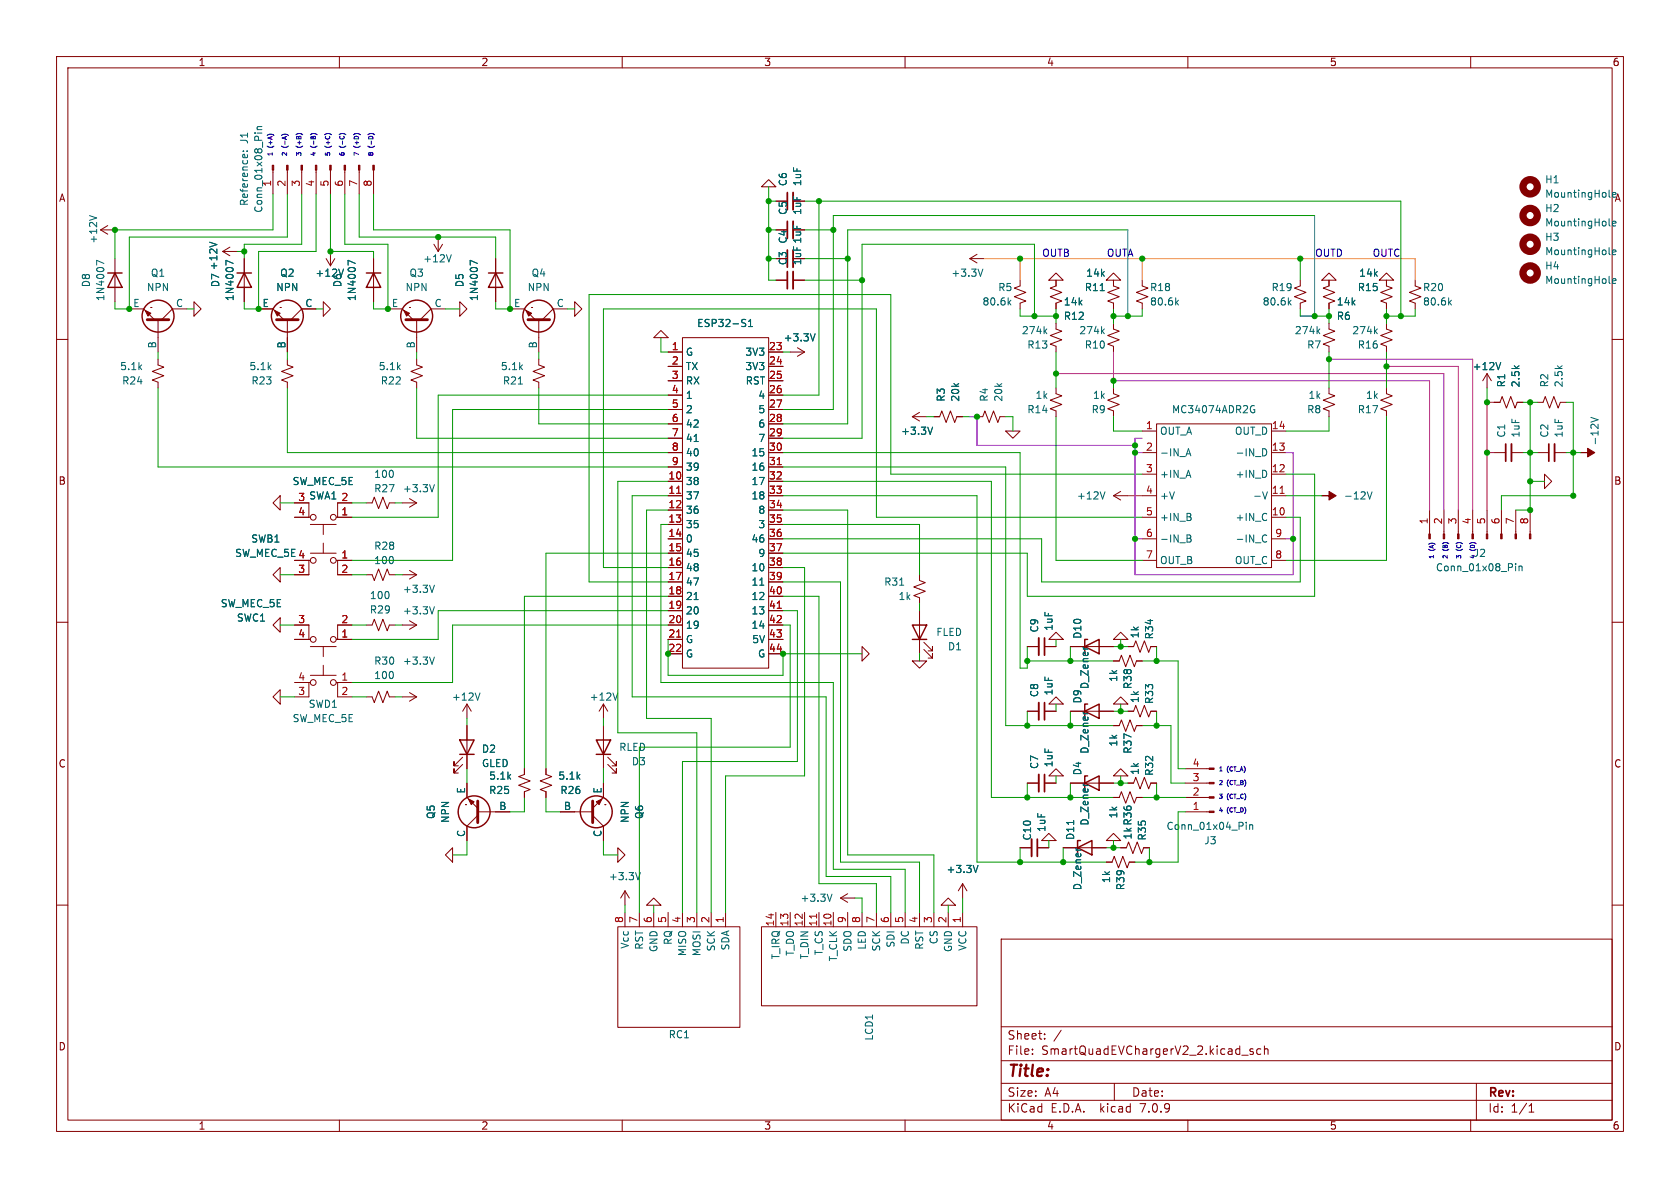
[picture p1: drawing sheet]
<svg xmlns="http://www.w3.org/2000/svg" width="297mm" height="210mm" viewBox="0 0 297 210" stroke-linecap="round" stroke-linejoin="round" font-family="sans-serif">
<g fill="none" stroke="#840000" stroke-width=".18">
<path d="M10 10h277v190h-277zM12 12h273v186h-273zM60 10v2M110 10v2M160 10v2M210 10v2M260 10v2M19 39.9l-1.2 .7M48.3 30.1v4.2M50.8 30.1v4.2M53.3 30.1v4.2M55.9 30.1v4.2"/>
<path d="M58.4 30.1v4.2M61 30.1v4.2M63.5 30.1v4.2M66 30.1v4.2M134.6 33l1.3-1.2 1.3 1.2zM137.2 35.6h2M10 60h2M17.8 40.6h2.5M17.8 40.6l1.2 .8M20.3 45.7v7.6M22.9 54.6h2.5l1.9 1.9M26.7 54.4h.1"/>
<path d="M27.9 56.5v5.7M33 54.6h-2.5l-1.9 1.9M34.3 53.3l1.3 1.3-1.3 1.3zM39.4 44.5l1.2 .7M39.4 44.5h2.5M40.6 43.7l-1.2 .8M43.2 45.7v7.6M45.7 54.6h2.6l1.9 1.9M49.5 54.4h.1M50.8 56.5v5.7M55.9 54.6h-2.6l-1.9 1.9M57.1 53.3l1.3 1.3-1.3 1.3z"/>
<path d="M57.7 45.7l.7 1.3M58.4 44.5v2.5M59.2 45.7l-.8 1.3M66 45.7v7.6M68.6 54.6h2.5l1.9 1.9M72.4 54.4h.1M73.7 56.5v5.7M76.7 43.2l.8 1.3M77.5 41.9v2.6M78.2 43.2l-.7 1.3M78.7 54.6h-2.5l-1.9 1.9M81.3 53.3l1.2 1.3-1.2 1.3z"/>
<path d="M87.6 45.7v7.6M90.2 54.6h2.5l1.9 1.9M94 54.4h.1M95.2 56.5v5.7M100.3 54.6h-2.5l-1.9 1.9M101.6 53.3l1.3 1.3-1.3 1.3zM115.6 59.7l1.2-1.3 1.3 1.3zM120.6 59.7h15.3v58.4h-15.3zM137.2 49.5h2M137.2 45.7h2M137.2 40.6h2M140.2 49.5h2"/>
<path d="M171.4 45.7h2.6M171.4 45.7l1.3 .8M172.7 45l-1.3 .7M180.3 49.5v1l-1 .4 2.1 .8-2.1 .8 2.1 .7-1.1 .4v1M186.7 57.2v1l1 .3-2 .8 2 .8-2 .7 1 .4v1M186.7 49.5v1l-1 .4 2 .8-2 .8 2 .7-1 .4v1M186.7 48.3l1.3 1.2h-2.6zM195.6 49.5l1.2-1.2 1.3 1.2zM196.8 57.2v1l1.1 .3-2.1 .8 2.1 .8-2.1 .7 1 .4v1M196.8 49.5v1l1.1 .4-2.1 .8 2.1 .8-2.1 .7 1 .4v1M201.9 49.5v1l1 .4-2 .8 2 .8-2 .7 1 .4v1M229.9 49.5v1l-1 .4 2 .8-2 .8 2 .7-1 .4v1"/>
<path d="M233.7 49.5l1.2-1.2 1.3 1.2zM234.9 49.5v1l-1 .4 2.1 .8-2.1 .8 2.1 .7-1.1 .4v1M234.9 57.2v1l1.1 .3-2.1 .8 2.1 .8-2.1 .7 1 .4v1M243.8 49.5l1.3-1.2 1.3 1.2zM245.1 49.5v1l1 .4-2 .8 2 .8-2 .7 1 .4v1M245.1 57.2v1l1 .3-2 .8 2 .8-2 .7 1 .4v1M250.2 49.5v1l1 .4-2 .8 2 .8-2 .7 1 .4v1M285 60h2M27.9 63.5v1l1.1 .4-2.1 .8 2.1 .7-2.1 .8 1 .4v1M50.8 63.5v1l1 .4-2 .8 2 .7-2 .8 1 .4v1M73.7 63.5v1l1 .4-2.1 .8 2.1 .7-2.1 .8 1.1 .4v1M95.2 63.5v1l1.1 .4-2.1 .8 2.1 .7-2.1 .8 1 .4v1"/>
<path d="M118.1 62.2h2.5M118.1 64.8h2.5M118.1 67.3h2.5M118.1 69.9h2.5M118.1 72.4h2.5M118.1 74.9h2.5M118.1 77.5h2.5M135.9 62.2h2.5M135.9 64.8h2.5M135.9 67.3h2.5M135.9 69.9h2.5M135.9 72.4h2.5"/>
<path d="M135.9 74.9h2.5M135.9 77.5h2.5M139.7 62.2h2.5M141 61.5l1.2 .7M142.2 62.2l-1.2 .8M161.3 73.7l1.3 .7M161.3 73.7h2.5M162.6 72.9l-1.3 .8M165.1 73.7h1l.4-1.1 .8 2.1 .7-2.1 .8 2.1 .4-1h1M172.7 73.7h1l.4-1.1 .8 2.1 .7-2.1 .8 2.1 .4-1h1M177.8 76.2h2.5l-1.2 1.3zM186.7 68.6v1l1 .4-2 .7 2 .8-2 .8 1 .3v1.1"/>
<path d="M196.8 68.6v1l1.1 .4-2.1 .7 2.1 .8-2.1 .8 1 .3v1.1M201.9 76.2h2.6M204.5 74.9h20.3v25.4h-20.3zM224.8 76.2h2.5M234.9 68.6v1l1.1 .4-2.1 .7 2.1 .8-2.1 .8 1 .3v1.1M245.1 68.6v1l1 .4-2 .7 2 .8-2 .8 1 .3v1.1M262.9 66v2.6M262.9 66l-.8 1.3M262.9 66l.8 1.3M264.2 71.1h1l.4-1 .7 2 .8-2 .7 2 .4-1h1M271.8 71.1h1l.4-1 .7 2 .8-2 .8 2 .3-1h1.1M48.3 88.9l1.2-1.3v2.6z"/>
<path d="M52.1 88.9h2.5v2.5h.3M52.1 91.4h2.5M52.1 99.1h2.5M54.9 99.1h-.3v2.5h-2.5M54.9 92.7h4.5M54.9 97.8h4.5M57.1 92.7v1.8M57.1 96v1.8M59.4 99.1h.3v2.5h2.5M59.7 91.4h2.5M59.7 99.1h2.5M62.2 88.9h-2.5v2.5h-.3"/>
<path d="M64.8 88.9h1l.4-1 .7 2 .8-2 .8 2 .3-1h1M71.1 88.9h2.6M72.4 88.1l1.3 .8M73.7 88.9l-1.3 .8M118.1 85.1h2.5M118.1 87.6h2.5M118.1 90.2h2.5M118.1 92.7h2.5M118.1 95.3h2.5M118.1 97.8h2.5M118.1 80h2.5M118.1 82.6h2.5"/>
<path d="M135.9 85.1h2.5M135.9 87.6h2.5M135.9 90.2h2.5M135.9 92.7h2.5M135.9 95.3h2.5M135.9 97.8h2.5M135.9 80h2.5M135.9 82.6h2.5M196.8 87.6h2.6M196.8 87.6l1.3 .8M198.1 86.9l-1.3 .7M201.9 87.6h2.6"/>
<path d="M201.9 95.3h2.6M201.9 80h2.6M201.9 91.4h2.6M201.9 99.1h2.6M201.9 83.8h2.6M224.8 87.6h2.5M224.8 95.3h2.5M224.8 80h2.5M224.8 91.4h2.5M224.8 99.1h2.5M224.8 83.8h2.5M252.7 90.2v4.2"/>
<path d="M255.3 90.2v4.2M257.8 90.2v4.2M260.3 90.2v4.2M262.9 90.2v4.2M264.2 80h2M265.4 90.2v4.2M267.2 80h2M268 90.2v4.2M270.5 90.2v4.2M271.8 80h2M273 83.8l1.3 1.3-1.3 1.3zM274.8 80h2.1"/>
<path d="M10 110h2M48.3 101.6l1.2-1.3v2.6zM49.5 109.2v2.6l-1.2-1.3zM52.1 110.5h2.5v2.5h.3M52.1 113h2.5M54.9 114.3h4.5M54.9 119.4h4.5M57.1 114.3v1.8M57.1 117.6v1.8M59.7 113h2.5M62.2 110.5h-2.5v2.5h-.3M64.8 110.5h1l.4-1 .7 2 .8-2 .8 2 .3-1h1"/>
<path d="M64.8 101.6h1l.4 1 .7-2 .8 2 .8-2 .3 1h1M71.1 110.5h2.6M71.1 101.6h2.6M72.4 100.8l1.3 .8M72.4 109.7l1.3 .8M73.7 101.6l-1.3 .8M73.7 110.5l-1.3 .8M118.1 110.5h2.5M118.1 100.3h2.5M118.1 102.9h2.5M118.1 105.4h2.5M118.1 108h2.5"/>
<path d="M118.1 113h2.5M118.1 115.6h2.5M135.9 110.5h2.5M135.9 100.3h2.5M135.9 102.9h2.5M135.9 105.4h2.5M135.9 108h2.5M135.9 113h2.5M135.9 115.6h2.5M152.4 114.3l1.3 1.3-1.3 1.2zM161.3 116.8h2.5l-1.2 1.3zM162.6 101.6v1l1 .4-2.1 .8 2.1 .7-2.1 .8 1.1 .4v1"/>
<path d="M162.6 108v7.6M163.3 114.8l1.5 1.5v-.7v.7h-.7M163.3 113.5l1.5 1.6v-.8v.8h-.7M181.6 114.3h2M184.7 114.3h2M185.4 113l1.3-1.2 1.3 1.2zM189.2 114.3h7.6M196.8 116.8h1.1l.3-1 .8 2.1 .8-2.1 .7 2.1 .4-1.1h1M196.8 113l1.3-1.2 1.3 1.2zM199.4 114.3h1l.4-1 .7 2 .8-2 .8 2 .4-1h1M285 110h2M48.3 123.2l1.2-1.3v2.6z"/>
<path d="M52.1 120.7h2.5M54.9 120.7h-.3v2.5h-2.5M59.4 120.7h.3v2.5h2.5M59.7 120.7h2.5M64.8 123.2h1l.4 1 .7-2 .8 2 .8-2 .3 1h1M71.1 123.2h2.6M72.4 122.4l1.3 .8M73.7 123.2l-1.3 .8M81.8 135.1l-1.5 1.6v-.8v.8h.7M81.8 133.9l-1.5 1.5v-.8v.8h.7M82.5 138.4v2.6l2 1.9M82.5 124.5v2.5"/>
<path d="M82.5 128.3v7.6M82.5 124.5l.8 1.2M82.5 124.5l-.7 1.2M92.7 135.9v1l-1 .4 2 .7-2 .8 2 .8-1 .4v1M96.5 135.9v1l1 .4-2 .7 2 .8-2 .8 1 .4v1M106.7 138.4v2.6l-1.9 1.9M106.7 124.5v2.5M106.7 128.3v7.6M106.7 124.5l-.8 1.2M106.7 124.5l.7 1.2M107.4 135.1l1.6 1.6v-.8v.8h-.8M107.4 133.9l1.6 1.5v-.8v.8h-.8"/>
<path d="M181.6 125.7h2M181.6 138.4h2M184.7 125.7h2M184.7 138.4h2M185.4 124.5l1.3-1.3 1.3 1.3zM185.4 137.2l1.3-1.3 1.3 1.3zM189.2 125.7h7.6M189.2 138.4h7.6M196.8 137.2l1.3-1.3 1.3 1.3zM196.8 128.3h1.1l.3-1 .8 2 .8-2 .7 2 .4-1h1M196.8 124.5l1.3-1.3 1.3 1.3zM199.4 125.7h1l.4-1 .7 2 .8-2 .8 2 .4-1h1"/>
<path d="M199.4 138.4h1l.4-1 .7 2 .8-2 .8 2 .4-1h1M209.5 138.4h4.3M209.5 135.9h4.3M10 160h2M78.7 151.1l1.3-1.2v2.5zM82.3 142.2h.1M84.5 143.5h5.7M84.5 144.1l-2 2v2.5M99.1 143.5h5.7M104.8 144.1l1.9 2v2.5M106.9 142.2h.1M109.2 149.9l1.3 1.2-1.3 1.3z"/>
<path d="M110.5 157.5v2.5M110.5 157.5l-.8 1.3M110.5 157.5l.8 1.3M148.6 158.8l1.3 .7M148.6 158.8h2.5M149.9 158l-1.3 .8M170.2 156.2l-.8 1.3M170.2 156.2v2.6M170.2 156.2l.7 1.3M180.3 149.9h2.1M183.4 149.9h2M184.1 148.6l1.3-1.3 1.3 1.3z"/>
<path d="M188 149.9h7.6M195.6 148.6l1.2-1.3 1.3 1.3zM195.6 152.4h1l.4-1 .7 2 .8-2 .8 2 .3-1h1.1M196.8 141h1.1l.3-1 .8 2 .8-2 .7 2 .4-1h1M198.1 149.9h1l.4-1.1 .8 2.1 .7-2.1 .8 2.1 .4-1h1M209.5 143.5h4.3M209.5 141h4.3M285 160h2M109.2 163.8h21.6v17.8h-21.6zM110.5 161.3v2.5M113 161.3v2.5M114.3 160l1.3-1.2 1.2 1.2z"/>
<path d="M115.6 161.3v2.5M118.1 161.3v2.5M120.6 161.3v2.5M123.2 161.3v2.5M125.7 161.3v2.5M128.3 161.3v2.5M134.6 163.8h38.1v14h-38.1zM137.2 161.3v2.5M139.7 161.3v2.5M142.2 161.3v2.5M144.8 161.3v2.5M147.3 161.3v2.5"/>
<path d="M149.9 161.3v2.5M152.4 161.3v2.5M154.9 161.3v2.5M157.5 161.3v2.5M160 161.3v2.5M162.6 161.3v2.5M165.1 161.3v2.5M166.4 160l1.2-1.2 1.3 1.2zM167.6 161.3v2.5M170.2 161.3v2.5M177 166h108v32h-108zM60 198v2"/>
<path d="M110 198v2M160 198v2M177 194.5h108M177 191.5h108M177 187.5h108M177 181.5h108M182.5 186.3v.1M182.5 185.5v.1M184.7 183.6v.1M184.7 182.8v.1M187.6 182.1l-1.3 2M197 191.5v3"/>
<path d="M210 198v2M219.5 186.5h1.2M221.5 185.5l-.3-.1-.2 .2v.2l.5 .2v.3h-.5M222.9 185.5l-.4-.1-.3 .3v.4l.1 .2h.6M223.5 185.5l.2-.1 .4 .1 .1 .9M223.5 184.9v1.5M260 198v2M261 191.5v6.5M270.3 196.6h.9M270.3 195.5l.4-.4v1.5"/>
<circle cx="55.4" cy="91.4" r=".51"/>
<circle cx="55.4" cy="99.1" r=".51"/>
<circle cx="58.9" cy="99.1" r=".51"/>
<circle cx="58.9" cy="91.4" r=".51"/>
<circle cx="55.4" cy="113" r=".51"/>
<circle cx="58.9" cy="113" r=".51"/>
<circle cx="55.4" cy="120.7" r=".51"/>
<circle cx="58.9" cy="120.7" r=".51"/>
</g>
<g fill="none" stroke="#006464" stroke-width=".18">
<path d="M15.8 38.1l1.3 .4M42.9 27.5l.3-.2 .1 .6M43 26.7h.1M43.6 26.7h.2M43.7 27.3l.1 .2M45 23.5h.2M45.5 23.5h.8M45.5 22.9h.8M46.3 22.4h-.8v.3l.1 .2M284.5 34.7l.2 .2M284.5 39.8l.2 .1M285.1 39.5l.6-.1-.1-.2-.3-.1-.2 .2v.6h.5"/>
<path d="M18.4 46.6l-1.3-.6v.9M37.1 42.8l1.2 .4M41.2 46.6l-1.3-.6v.9M60.7 47.6l-.4 1.2M62.8 46.6l-1.3-.6v.9M79.8 45l-.4 1.3M84.4 46.6l-1.3-.6v.9M131.6 57.1l.2 .3-.2 .3M131.7 56.5h.1M132.3 57.7h.7M132.3 56.8l.4-.3v1.2M144.1 59l-.4 1.3"/>
<path d="M173.8 47.6l-.5 1.2M178.4 53.4l.3 .5M178.7 53.1l-.5 .5M184.7 58.5l.4 .5M185.1 58.2l-.5 .4M194.5 51.4h.7M194.9 58.5l.3 .5M195.2 58.2l-.5 .4M208 53.4l.3 .5M208.3 53.1l-.5 .5M227.9 53.4l.3 .5M228.2 53.1l-.4 .5"/>
<path d="M233 58.5l.3 .5M233.3 58.2l-.5 .4M243.1 58.5l.4 .5M243.5 58.2l-.5 .4M256.2 53.4l.4 .5M256.6 53.1l-.5 .5M284.5 44.8l.2 .2M284.5 49.9l.2 .2M285.1 44.6l.6-.1-.1-.3h-.3l-.2 .2v.6h.5M285.1 49.7l.6-.1-.1-.3h-.3l-.2 .1v.6h.5M91.6 67.9h.8M122.7 78h.7"/>
<path d="M164.9 75.5l-.5 1.3M221.3 71.8h.5M221.6 72.4h.2v.4l-.2 .2-.3-.1M223.2 79.3a.64 .64 0 0 1 .7 .7 .64 .64 0 0 1-.7 .6M265.3 64.1l-.4 1.2M281.2 73.8l1.3 .4-1.3 .4M76.8 85.7l-.4 1.2M195.3 86.9l-.4 1.3M209.7 80.6l.4-1.3 .4 1.3M209.8 80.2h.6M209.9 94.6l.6 .1v.2l-.2 .3M209.9 95.2h.4"/>
<path d="M210.3 95.2l.3 .2-.1 .3-.6 .1M210.5 91.4l.1 .2-.1 .4M210.5 90.9v.3M223.4 94.6h.3l.2 .1M223.9 83.4v.7M223.9 95.7l-.2 .1h-.3M224.1 86.9l-.5 1.3M241.7 86.9l.4 1.3 .5-1.3M267.9 99.6v.2M76.8 103.4l-.4 1.3M76.8 107.3l-.4 1.2M76.8 116.1l-.4 1.3"/>
<path d="M122.7 106h.7M134.3 103.4h.7M159 103.4h.8M191.5 114.4v.1M267.9 100.1v.8M268.5 100.1v.8M268.5 100.2l.2-.1h.3l.1 .8M84.9 122.5l-.5 1.3M109.2 122.5l-.4 1.3M191.5 125.8v.1M191.5 138.5v.1M113.2 154.2l-.4 1.3"/>
<path d="M147.1 158.1l-.4 1.2M172.9 153l-.4 1.2M189.8 145v.8M190.2 149.9v.2M220.3 145.4v.1M220.3 145.8v.8M220.9 145.8v.8M220.9 145.9l.2-.1h.3l.1 .8"/>
</g>
<path d="M26 56.5h3.8M48.9 56.5h3.8M71.8 56.5h3.8M93.3 56.5h3.9M84.5 141.6v3.8M104.8 141.6v3.8" fill="none" stroke="#840000" stroke-width=".51"/>
<g fill="#840000" stroke="#840000" stroke-width=".18">
<path d="M48.5 54.9l1 .5-.5 .5z"/>
<path d="M25.7 54.9l1 .5-.5 .5z"/>
<path d="M82.8 141.2l1 .5-.5 .5z"/>
<path d="M65.9 29.2h.3v.9h-.3z"/>
<path d="M63.4 29.2h.2v.9h-.2z"/>
<path d="M60.8 29.2h.3v.9h-.3z"/>
<path d="M58.3 29.2h.2v.9h-.2z"/>
<path d="M55.8 29.2h.2v.9h-.2z"/>
<path d="M53.2 29.2h.3v.9h-.3z"/>
<path d="M50.7 29.2h.2v.9h-.2z"/>
<path d="M48.1 29.2h.3v.9h-.3z"/>
<path d="M93 54.9l1 .5-.5 .5z"/>
<path d="M71.4 54.9l1 .5-.5 .5z"/>
<path d="M105.4 141.7l1-.5-.5 1z"/>
<path d="M213.8 135.8h.8v.2h-.8z"/>
<path d="M213.8 138.3h.8v.3h-.8z"/>
<path d="M213.8 140.8h.8v.3h-.8z"/>
<path d="M213.8 143.4h.8v.2h-.8z"/>
<path d="M270.4 94.4h.2v.9h-.2z"/>
<path d="M267.8 94.4h.3v.9h-.3z"/>
<path d="M265.3 94.4h.3v.9h-.3z"/>
<path d="M262.8 94.4h.2v.9h-.2z"/>
<path d="M260.2 94.4h.3v.9h-.3z"/>
<path d="M257.7 94.4h.2v.9h-.2z"/>
<path d="M255.1 94.4h.3v.9h-.3z"/>
<path d="M252.6 94.4h.3v.9h-.3z"/>
<path d="M233.7 87.6h1.2v-.7l1.3 .7-1.3 .8v-.8z"/>
<path d="M279.4 80h1.3v-.8l1.2 .8-1.2 .8v-.8z"/>
</g>
<g fill="none" stroke="#840000" stroke-width=".25">
<path d="M19 48.3h2.6M20.3 48.3l1.3 2.5h-2.6zM41.9 48.3h2.5M43.2 48.3l1.2 2.5h-2.5zM64.8 48.3h2.5M66 48.3l1.3 2.5h-2.5zM86.4 48.3h2.5M87.6 48.3l1.3 2.5h-2.5zM161.3 110.5h2.5l-1.2 2.5zM161.3 113h2.5M191.8 114.3l2.5-1.3v2.6zM192.3 113h-.5v2.6"/>
<path d="M81.3 130.8h2.5l-1.3 2.6zM81.3 133.4h2.5M105.4 130.8h2.5l-1.2 2.6zM105.4 133.4h2.5M191.8 125.7l2.5-1.2v2.5zM191.8 138.4l2.5-1.2v2.5zM192.3 124.5h-.5v2.5M192.3 137.2h-.5v2.5M190.5 149.9l2.5-1.3v2.5zM191 148.6h-.5v2.5"/>
<circle cx="27.9" cy="55.9" r="2.82"/>
<circle cx="50.8" cy="55.9" r="2.82"/>
<circle cx="73.7" cy="55.9" r="2.82"/>
<circle cx="95.2" cy="55.9" r="2.82"/>
<circle cx="83.8" cy="143.5" r="2.82"/>
<circle cx="105.4" cy="143.5" r="2.82"/>
</g>
<path d="M140.2 34v3.1M140.2 39.1v3.1M140.2 44.2v3M140.2 48v3.1M267.2 78.5v3M274.8 78.5v3M183.6 112.8v3M183.6 124.2v3.1M183.6 136.9v3.1M182.4 148.3v3.1" fill="none" stroke="#840000" stroke-width=".33"/>
<path d="M139.2 34v3.1M139.2 39.1v3.1M139.2 44.2v3M139.2 48v3.1M266.2 78.5v3M273.8 78.5v3M184.7 112.8v3M184.7 124.2v3.1M184.7 136.9v3.1M183.4 148.3v3.1" fill="none" stroke="#840000" stroke-width=".3"/>
<path d="M119.6 87.2h.7M137.4 82.1h.7M226.3 87.2h.7M119.6 112.6h.7M137.4 107.5h.7M144.4 161.6v.7" fill="none" stroke="#a90000" stroke-width=".18"/>
<g fill="none" stroke="#840000" stroke-width="1.3">
<circle cx="270.5" cy="38.1" r="1.27"/>
<circle cx="270.5" cy="33" r="1.27"/>
<circle cx="270.5" cy="48.3" r="1.27"/>
<circle cx="270.5" cy="43.2" r="1.27"/>
</g>
<path d="M49.8 23.9a.93 .93 0 0 1 1.1 0M52.7 23.6h.5M54.9 23.8a.91 .91 0 0 1 1.2 0M59.9 23.8a.91 .91 0 0 1 1.2 0M65 23.8a.91 .91 0 0 1 1.2 0" fill="none" stroke="#0000c2" stroke-width=".18"/>
<g fill="none" stroke="#009600" stroke-width=".18">
<path d="M48.3 34.3v6.3h-28v5.1M50.8 34.3v7.6h-27.9v12.7h-2.6v-1.3M53.3 34.3v8.9h-10.1v2.5M55.9 34.3v10.2h-10.2v10.1h-2.5v-1.3M58.4 34.3v10.2h7.6v1.2M61 34.3v8.9h7.6v11.4h-2.6v-1.3M63.5 34.3v7.6h24.1v3.8M66 34.3v6.3h24.2v14h-2.6v-1.3M135.9 35.6h1.3M135.9 33v16.5h1.3M142.2 35.6h105.4v20.3M144.8 35.6v34.3h-6.4"/>
<path d="M232.4 38.1h-85.1v34.3h-8.9M33 54.6h1.3M41.9 44.5h1.3M55.9 54.6h1.2M78.7 54.6h2.6M100.3 54.6h1.3M116.8 59.7v2.5h1.3M135.9 40.6h1.3M135.9 45.7h1.3M142.2 40.6h5.1M142.2 45.7h7.7M142.2 49.5h10.2"/>
<path d="M180.3 54.6v1.3h6.4M182.9 55.9v-12.7h-30.5v34.3h-14M186.7 54.6v2.6M196.8 54.6v2.6M199.4 40.6h-49.5v34.3h-11.5M201.9 54.6v1.3h-5.1M229.9 54.6v1.3h5M229.9 45.7v3.8M234.9 54.6v2.6M245.1 54.6v2.6M250.2 54.6v1.3h-5.1M27.9 62.2v1.3"/>
<path d="M27.9 68.6v14h90.2M50.8 68.6v11.4h67.3M50.8 62.2v1.3M73.7 68.6v8.9h44.4M73.7 62.2v1.3M95.2 62.2v1.3M95.2 68.6v6.3h22.9M118.1 72.4h-38.1v26.7h-17.8M118.1 69.9h-40.6v21.5h-15.3M138.4 62.2h1.3M163.8 73.7h1.3M170.2 73.7h2.5"/>
<path d="M177.8 73.7h1.3v2.5M186.7 62.2v6.4M186.7 73.7v25.4h15.2M196.8 67.3v1.3M196.8 73.7v2.5h5.1M234.9 62.2v6.4M234.9 73.7v2.5h-7.6M245.1 73.7v25.4h-17.8M245.1 62.2v6.4M262.9 68.6v2.5M269.2 71.1h2.6M270.5 71.1v19.1h-2.5"/>
<path d="M276.9 71.1h1.2v16.5h-12.7v2.6M49.5 88.9h2.6M62.2 88.9h2.6M69.8 88.9h1.3M118.1 90.2h-3.8v36.8h11.4v34.3M118.1 87.6h-6.3v35.6h34.2v31.7h11.5v6.4M118.1 92.7h-1.3v28h30.5v33h12.7v7.6M118.1 85.1h-8.9v44.4h14v31.8M118.1 97.8h-21.6v38.1M138.4 92.7h24.2v8.9M138.4 90.2h11.5v60.9h15.2v10.2M138.4 80h41.9v38.1h1.3v-3.8"/>
<path d="M138.4 82.6h39.4v45.7h19M138.4 85.1h36.9v55.9h21.5M138.4 87.6h34.3v64.8h22.9M201.9 91.4h-47v-36.8h-48.2v45.7h11.4M201.9 83.8h-44.4v-31.7h-53.4v50.8h14M227.3 91.4h2.6v11.5h-45.8v-7.6h-45.7M227.3 83.8h5.1v21.6h-50.8v-7.6h-43.2M227.3 87.6h6.4M269.2 80h2.6M270.5 85.1h2.5M276.9 80h2.5M49.5 101.6h2.6"/>
<path d="M49.5 110.5h2.6M62.2 101.6h2.6M62.2 110.5h2.6M69.8 101.6h1.3M69.8 110.5h1.3M118.1 113v6.4h20.3v-3.8h14M118.1 110.5h-38.1v10.2h-17.8M118.1 108h-40.6v5h-15.3M118.1 105.4h-25.4v30.5M138.4 100.3h3.8v36.9h-13.9v24.1M138.4 105.4h6.4v50.8h10.1v5.1M138.4 108h2.6v26.6h-20.4v26.7"/>
<path d="M138.4 110.5h1.3v21.6h-26.7v29.2M138.4 102.9h10.2v49.5h14v8.9M162.6 106.7v1.3M162.6 115.6v1.2M181.6 116.8h15.2M186.7 113v1.3M189.2 114.3v2.5M196.8 114.3h2.6M198.1 113v1.3M201.9 116.8h6.4v19.1h1.2M204.5 114.3v2.5M49.5 123.2h2.6"/>
<path d="M62.2 123.2h2.6M69.8 123.2h1.3M82.5 127v1.3M82.5 135.9v2.5M106.7 127v1.3M106.7 135.9v2.5M181.6 125.7v2.6M181.6 138.4v2.6M186.7 124.5v1.2M186.7 137.2v1.2M189.2 125.7v2.6M189.2 138.4v2.6"/>
<path d="M196.8 138.4h2.6M196.8 125.7h2.6M198.1 124.5v1.2M198.1 137.2v1.2M201.9 128.3h5.1v10.1h2.5M204.5 125.7v2.6M204.5 138.4v2.6M82.5 148.6v2.5h-2.5M92.7 141v2.5h-2.5M96.5 141v2.5h2.6M106.7 148.6v2.5h2.5M151.1 158.8h1.3v2.5"/>
<path d="M170.2 158.8v2.5M180.3 149.9v2.5M185.4 148.6v1.3M188 149.9v2.5M195.6 149.9h2.5M196.8 148.6v1.3M201.9 141h7.6M203.2 149.9v2.5M209.5 143.5h-1.2v8.9h-7.6M110.5 160v1.3M115.6 160v1.3M167.6 160v1.3"/>
</g>
<path d="M186.7 66h68.6v24.2M196.8 62.2v6.4M196.8 67.3h55.9v22.9M234.9 63.5h25.4v26.7M245.1 64.8h12.7v25.4" fill="none" stroke="#cb00aa" stroke-width=".18"/>
<path d="M174 45.7h76.2v3.8M180.3 45.7v3.8M201.9 45.7v3.8" fill="none" stroke="#ff8000" stroke-width=".18"/>
<path d="M171.4 73.7h1.3v5h28M201.9 77.5h-1.2v24.1h27.9v-21.6h-1.3M200.7 95.3h1.2M200.7 80h1.2M227.3 95.3h1.3" fill="none" stroke="#8d00ff" stroke-width=".18"/>
<path d="M264.2 71.1h-1.3v19.1M199.4 87.6h2.5M262.9 80h1.3" fill="none" stroke="#cd0c30" stroke-width=".18"/>
<path d="M232.4 38.1v17.8h-2.5M199.4 40.6v15.3" fill="none" stroke="#0067ff" stroke-width=".18"/>
<g fill="#009600" stroke="#009600" stroke-width=".18">
<circle cx="196.8" cy="67.3" r=".46"/>
<circle cx="186.7" cy="66" r=".46"/>
<circle cx="182.9" cy="55.9" r=".46"/>
<circle cx="180.3" cy="45.7" r=".46"/>
<circle cx="172.7" cy="73.7" r=".46"/>
<circle cx="149.9" cy="45.7" r=".46"/>
<circle cx="152.4" cy="49.5" r=".46"/>
<circle cx="135.9" cy="35.6" r=".46"/>
<circle cx="135.9" cy="45.7" r=".46"/>
<circle cx="135.9" cy="40.6" r=".46"/>
<circle cx="68.6" cy="54.6" r=".46"/>
<circle cx="77.5" cy="41.9" r=".46"/>
<circle cx="90.2" cy="54.6" r=".46"/>
<circle cx="118.1" cy="115.6" r=".46"/>
<circle cx="45.7" cy="54.6" r=".46"/>
<circle cx="43.2" cy="44.5" r=".46"/>
<circle cx="147.3" cy="40.6" r=".46"/>
<circle cx="144.8" cy="35.6" r=".46"/>
<circle cx="22.9" cy="54.6" r=".46"/>
<circle cx="20.3" cy="40.6" r=".46"/>
<circle cx="58.4" cy="44.5" r=".46"/>
<circle cx="198.1" cy="138.4" r=".46"/>
<circle cx="204.5" cy="128.3" r=".46"/>
<circle cx="189.2" cy="128.3" r=".46"/>
<circle cx="189.2" cy="141" r=".46"/>
<circle cx="198.1" cy="125.7" r=".46"/>
<circle cx="138.4" cy="115.6" r=".46"/>
<circle cx="181.6" cy="128.3" r=".46"/>
<circle cx="189.2" cy="116.8" r=".46"/>
<circle cx="196.8" cy="149.9" r=".46"/>
<circle cx="204.5" cy="141" r=".46"/>
<circle cx="180.3" cy="152.4" r=".46"/>
<circle cx="188" cy="152.4" r=".46"/>
<circle cx="203.2" cy="152.4" r=".46"/>
<circle cx="181.6" cy="141" r=".46"/>
<circle cx="198.1" cy="114.3" r=".46"/>
<circle cx="204.5" cy="116.8" r=".46"/>
<circle cx="181.6" cy="116.8" r=".46"/>
<circle cx="247.6" cy="55.9" r=".46"/>
<circle cx="245.1" cy="55.9" r=".46"/>
<circle cx="234.9" cy="63.5" r=".46"/>
<circle cx="200.7" cy="78.7" r=".46"/>
<circle cx="200.7" cy="95.3" r=".46"/>
<circle cx="200.7" cy="80" r=".46"/>
<circle cx="228.6" cy="95.3" r=".46"/>
<circle cx="262.9" cy="80" r=".46"/>
<circle cx="262.9" cy="71.1" r=".46"/>
<circle cx="245.1" cy="64.8" r=".46"/>
<circle cx="270.5" cy="85.1" r=".46"/>
<circle cx="270.5" cy="90.2" r=".46"/>
<circle cx="278.1" cy="80" r=".46"/>
<circle cx="278.1" cy="87.6" r=".46"/>
<circle cx="270.5" cy="71.1" r=".46"/>
<circle cx="270.5" cy="80" r=".46"/>
<circle cx="201.9" cy="45.7" r=".46"/>
<circle cx="232.4" cy="55.9" r=".46"/>
<circle cx="229.9" cy="45.7" r=".46"/>
<circle cx="234.9" cy="55.9" r=".46"/>
<circle cx="199.4" cy="55.9" r=".46"/>
<circle cx="196.8" cy="55.9" r=".46"/>
<circle cx="186.7" cy="55.9" r=".46"/>
</g>
<text font-size="2.8" fill="#840000" x="178" y="190.9">Title:</text>
<g font-size="2.1" fill="#840000">
<text x="178" y="184">Sheet:</text>
<text x="178" y="186.7">File:</text>
<text x="184.1" y="186.7">SmartQuadEVChargerV2_2.kicad_sch</text>
<text x="178" y="196.9">KiCad</text>
<text x="178" y="194.1">Size:</text>
<text x="184.7" y="194.1">A4</text>
<text x="185.7" y="196.9">E.D.A.</text>
<text x="194.6" y="196.9">kicad</text>
<text x="200" y="194.1">Date:</text>
<text x="201.8" y="196.9">7.0.9</text>
<text x="263" y="194.3">Rev:</text>
<text x="263" y="196.9">Id:</text>
<text x="267.1" y="196.9">1/1</text>
</g>
<g font-size="1.8" fill="#840000">
<text x="35" y="11.9">1</text>
<text x="85" y="11.9">2</text>
<text x="135" y="11.9">3</text>
<text x="185" y="11.9">4</text>
<text x="235" y="11.9">5</text>
<text x="285" y="11.9">6</text>
<text x="10.3" y="35.9">A</text>
<text x="141.8" y="38.1" transform="rotate(-90 141.8 38.1)">1uF</text>
<text x="141.8" y="47" transform="rotate(-90 141.8 47)">1uF 1uF</text>
<text x="10.3" y="85.9">B</text>
<text x="285.3" y="85.9">B</text>
<text x="10.3" y="135.9">C</text>
<text x="285.3" y="135.9">C</text>
<text x="10.3" y="185.9">D</text>
<text x="285.3" y="185.9">D</text>
<text x="35" y="199.9">1</text>
<text x="85" y="199.9">2</text>
<text x="135" y="199.9">3</text>
<text x="185" y="199.9">4</text>
<text x="235" y="199.9">5</text>
<text x="285" y="199.9">6</text>
</g>
<g font-size="1.8" fill="#006464">
<text x="44" y="25.4" transform="rotate(-90 44 25.4)">J1</text>
<text x="48" y="33.1" transform="rotate(-90 48 33.1)">1</text>
<text x="139.3" y="33" transform="rotate(-90 139.3 33)">C6</text>
<text x="141.8" y="33" transform="rotate(-90 141.8 33)">1uF</text>
<text x="273.1" y="32.6">H1</text>
<text x="273.1" y="35.2">MountingHole</text>
<text x="285.3" y="35.9">A</text>
<text x="44" y="36.5" transform="rotate(-90 44 36.5)">Reference:</text>
<text x="46.6" y="37.7" transform="rotate(-90 46.6 37.7)">Conn_01x08_Pin</text>
<text x="139.3" y="38.1" transform="rotate(-90 139.3 38.1)">C5</text>
<text x="273.1" y="37.7">H2</text>
<text x="273.1" y="40.2">MountingHole</text>
<text x="17.4" y="43.2" transform="rotate(-90 17.4 43.2)">+12V</text>
<text x="74.7" y="46.6">+12V</text>
<text x="139.3" y="47" transform="rotate(-90 139.3 47)">C3</text>
<text x="139.3" y="43.2" transform="rotate(-90 139.3 43.2)">C4</text>
<text x="273.1" y="42.8">H3</text>
<text x="273.1" y="45.3">MountingHole</text>
<text x="273.1" y="47.9">H4</text>
<text x="16.1" y="50.9" transform="rotate(-90 16.1 50.9)">D8</text>
<text x="18.6" y="53.3" transform="rotate(-90 18.6 53.3)">1N4007</text>
<text x="25.9" y="51.7">NPN</text>
<text x="26.6" y="49.1">Q1</text>
<text x="39" y="50.9" transform="rotate(-90 39 50.9)">D7 +12V</text>
<text x="41.5" y="53.3" transform="rotate(-90 41.5 53.3)">1N4007</text>
<text x="48.7" y="51.7">NPN</text>
<text x="49.4" y="49.1">Q2</text>
<text x="55.7" y="49.1">+12V</text>
<text x="60.6" y="50.9" transform="rotate(-90 60.6 50.9)">D6</text>
<text x="63.1" y="53.3" transform="rotate(-90 63.1 53.3)">1N4007</text>
<text x="71.6" y="51.7">NPN</text>
<text x="72.3" y="49.1">Q3</text>
<text x="82.1" y="50.9" transform="rotate(-90 82.1 50.9)">D5</text>
<text x="84.7" y="53.3" transform="rotate(-90 84.7 53.3)">1N4007</text>
<text x="93.2" y="51.7">NPN</text>
<text x="93.9" y="49.1">Q4</text>
<text x="168.1" y="49.1">+3.3V</text>
<text x="176.4" y="51.7">R5</text>
<text x="191.7" y="51.7">R11</text>
<text x="191.9" y="49.1">14k</text>
<text x="203.2" y="51.7">R18</text>
<text x="224.7" y="51.7">R19</text>
<text x="239.9" y="51.7">R15</text>
<text x="240.2" y="49.1">14k</text>
<text x="251.5" y="51.7">R20</text>
<text x="273.1" y="50.4">MountingHole</text>
<text x="23.5" y="54.4">E</text>
<text x="31" y="54.4">C</text>
<text x="46.3" y="54.4">E</text>
<text x="53.9" y="54.4">C</text>
<text x="69.2" y="54.4">E</text>
<text x="76.7" y="54.4">C</text>
<text x="90.8" y="54.4">E</text>
<text x="98.3" y="54.4">C</text>
<text x="123.1" y="58">ESP32-S1</text>
<text x="173.6" y="54.2">80.6k</text>
<text x="180.6" y="59.3">274k</text>
<text x="188" y="54.2">14k</text>
<text x="188" y="56.7">R12</text>
<text x="190.7" y="59.3">274k</text>
<text x="203.2" y="54.2">80.6k</text>
<text x="223.1" y="54.2">80.6k</text>
<text x="228.8" y="59.3">274k</text>
<text x="236.2" y="56.7">R6</text>
<text x="236.2" y="54.2">14k</text>
<text x="239" y="59.3">274k</text>
<text x="251.5" y="54.2">80.6k</text>
<text x="21.1" y="65.6">5.1k</text>
<text x="27.7" y="61.7" transform="rotate(-90 27.7 61.7)">B</text>
<text x="44" y="65.6">5.1k</text>
<text x="50.5" y="61.7" transform="rotate(-90 50.5 61.7)">B</text>
<text x="66.9" y="65.6">5.1k</text>
<text x="73.4" y="61.7" transform="rotate(-90 73.4 61.7)">B</text>
<text x="88.4" y="65.6">5.1k</text>
<text x="95" y="61.7" transform="rotate(-90 95 61.7)">B</text>
<text x="121.2" y="63.1">G</text>
<text x="121.2" y="65.6">TX</text>
<text x="131.7" y="63.1">3V3</text>
<text x="131.7" y="65.6">3V3</text>
<text x="138.4" y="60.6">+3.3V</text>
<text x="181.5" y="61.8">R13</text>
<text x="191.7" y="61.8">R10</text>
<text x="231" y="61.8">R7</text>
<text x="239.9" y="61.8">R16</text>
<text x="260.2" y="65.6">+12V</text>
<text x="21.5" y="68.2">R24</text>
<text x="44.4" y="68.2">R23</text>
<text x="67.2" y="68.2">R22</text>
<text x="88.8" y="68.2">R21</text>
<text x="121.2" y="68.2">RX</text>
<text x="121.2" y="70.7">1</text>
<text x="131.7" y="68.2">RST</text>
<text x="134" y="70.7">4</text>
<text x="167.2" y="71.1" transform="rotate(-90 167.2 71.1)">R3</text>
<text x="169.8" y="71.1" transform="rotate(-90 169.8 71.1)">20k</text>
<text x="174.9" y="71.1" transform="rotate(-90 174.9 71.1)">R4</text>
<text x="177.4" y="71.1" transform="rotate(-90 177.4 71.1)">20k</text>
<text x="183" y="70.7">1k</text>
<text x="193.1" y="70.7">1k</text>
<text x="231.2" y="70.7">1k</text>
<text x="241.4" y="70.7">1k</text>
<text x="266.3" y="68.6" transform="rotate(-90 266.3 68.6)">R1</text>
<text x="268.8" y="68.6" transform="rotate(-90 268.8 68.6)">2.5k</text>
<text x="273.9" y="68.6" transform="rotate(-90 273.9 68.6)">R2</text>
<text x="276.5" y="68.6" transform="rotate(-90 276.5 68.6)">2.5k</text>
<text x="121.2" y="73.3">2</text>
<text x="121.2" y="75.8">42</text>
<text x="134" y="73.3">5</text>
<text x="134" y="75.8">6</text>
<text x="159.2" y="77.1">+3.3V</text>
<text x="181.5" y="73.3">R14</text>
<text x="192.9" y="73.3">R9</text>
<text x="205" y="77.1">OUT_A</text>
<text x="207.1" y="73.3">MC34074ADR2G</text>
<text x="218.2" y="77.1">OUT_D</text>
<text x="231" y="73.3">R8</text>
<text x="239.9" y="73.3">R17</text>
<text x="266.3" y="77.5" transform="rotate(-90 266.3 77.5)">C1</text>
<text x="268.8" y="77.5" transform="rotate(-90 268.8 77.5)">1uF</text>
<text x="273.9" y="77.5" transform="rotate(-90 273.9 77.5)">C2</text>
<text x="276.5" y="77.5" transform="rotate(-90 276.5 77.5)">1uF</text>
<text x="121.2" y="78.3">41</text>
<text x="121.2" y="80.9">40</text>
<text x="121.2" y="83.4">39</text>
<text x="132.8" y="80.9">15</text>
<text x="132.8" y="83.4">16</text>
<text x="134" y="78.3">7</text>
<text x="205" y="80.9">-IN_A</text>
<text x="218.3" y="80.9">-IN_D</text>
<text x="282.8" y="78.8" transform="rotate(-90 282.8 78.8)">-12V</text>
<text x="51.6" y="86">SW_MEC_5E</text>
<text x="66" y="84.7">100</text>
<text x="66" y="87.2">R27</text>
<text x="71.1" y="87.2">+3.3V</text>
<text x="121.2" y="86">38</text>
<text x="121.2" y="88.5">37</text>
<text x="132.8" y="86">17</text>
<text x="132.8" y="88.5">18</text>
<text x="190.3" y="88.5">+12V</text>
<text x="205" y="84.7">+IN_A</text>
<text x="205" y="88.5">+V</text>
<text x="218.3" y="84.7">+IN_D</text>
<text x="221.4" y="88.5">-V</text>
<text x="237.5" y="88.5">-12V</text>
<text x="121.2" y="91">36</text>
<text x="121.2" y="93.6">35</text>
<text x="134" y="91">8</text>
<text x="134" y="93.6">3</text>
<text x="205" y="92.3">+IN_B</text>
<text x="218.3" y="92.3">+IN_C</text>
<text x="44.3" y="96.1">SWB1</text>
<text x="66" y="99.9">100</text>
<text x="66" y="97.4">R28</text>
<text x="121.2" y="96.1">0</text>
<text x="121.2" y="98.7">45</text>
<text x="121.2" y="101.2">48</text>
<text x="132.8" y="96.1">46</text>
<text x="132.8" y="101.2">10</text>
<text x="134" y="98.7">9</text>
<text x="205" y="96.1">-IN_B</text>
<text x="205" y="99.9">OUT_B</text>
<text x="218.2" y="99.9">OUT_C</text>
<text x="218.3" y="96.1">-IN_C</text>
<text x="253.7" y="101.2">Conn_01x08_Pin</text>
<text x="260.4" y="98.7">J2</text>
<text x="38.9" y="107.5">SW_MEC_5E</text>
<text x="65.3" y="106.1">100</text>
<text x="71.1" y="105">+3.3V</text>
<text x="121.2" y="103.7">47</text>
<text x="121.2" y="106.3">21</text>
<text x="132.8" y="103.7">11</text>
<text x="132.8" y="106.3">12</text>
<text x="156.2" y="103.7">R31</text>
<text x="158.8" y="106.3">1k</text>
<text x="41.8" y="110.1">SWC1</text>
<text x="65.3" y="108.6">R29</text>
<text x="71.1" y="108.8">+3.3V</text>
<text x="121.2" y="108.8">20</text>
<text x="121.2" y="111.4">19</text>
<text x="121.2" y="113.9">G</text>
<text x="132.8" y="108.8">13</text>
<text x="132.8" y="111.4">14</text>
<text x="132.9" y="113.9">5V</text>
<text x="165.4" y="112.6">FLED</text>
<text x="183.7" y="111.9" transform="rotate(-90 183.7 111.9)">C9</text>
<text x="186.3" y="111.6" transform="rotate(-90 186.3 111.6)">1uF</text>
<text x="191.4" y="113" transform="rotate(-90 191.4 113)">D10</text>
<text x="201.5" y="112.9" transform="rotate(-90 201.5 112.9)">1k</text>
<text x="204.1" y="113.1" transform="rotate(-90 204.1 113.1)">R34</text>
<text x="66" y="117.7">R30</text>
<text x="71.1" y="117.7">+3.3V</text>
<text x="121.2" y="116.4">G</text>
<text x="133.9" y="116.4">G</text>
<text x="167.5" y="115.2">D1</text>
<text x="54.5" y="125.3">SWD1</text>
<text x="66" y="120.2">100</text>
<text x="79.8" y="124.1">+12V</text>
<text x="104.1" y="124.1">+12V</text>
<text x="183.7" y="123.3" transform="rotate(-90 183.7 123.3)">C8</text>
<text x="186.3" y="123" transform="rotate(-90 186.3 123)">1uF</text>
<text x="191.4" y="124.5" transform="rotate(-90 191.4 124.5)">D9</text>
<text x="192.6" y="121.9" transform="rotate(-90 192.6 121.9)">D_Zener</text>
<text x="197.7" y="120.6" transform="rotate(-90 197.7 120.6)">1k</text>
<text x="200.3" y="121.9" transform="rotate(-90 200.3 121.9)">R38</text>
<text x="201.5" y="124.4" transform="rotate(-90 201.5 124.4)">1k</text>
<text x="204.1" y="124.6" transform="rotate(-90 204.1 124.6)">R33</text>
<text x="51.6" y="127.9">SW_MEC_5E</text>
<text x="85.1" y="133.3">D2</text>
<text x="85.1" y="135.8">GLED</text>
<text x="109.4" y="132.9">RLED</text>
<text x="111.6" y="135.5">D3</text>
<text x="183.7" y="136" transform="rotate(-90 183.7 136)">C7</text>
<text x="186.3" y="135.7" transform="rotate(-90 186.3 135.7)">1uF</text>
<text x="191.4" y="137.2" transform="rotate(-90 191.4 137.2)">D4</text>
<text x="192.6" y="133.3" transform="rotate(-90 192.6 133.3)">D_Zener</text>
<text x="197.7" y="132.1" transform="rotate(-90 197.7 132.1)">1k</text>
<text x="200.3" y="133.3" transform="rotate(-90 200.3 133.3)">R37</text>
<text x="201.5" y="137.1" transform="rotate(-90 201.5 137.1)">1k</text>
<text x="204.1" y="137.3" transform="rotate(-90 204.1 137.3)">R32</text>
<text x="82.3" y="140.4" transform="rotate(-90 82.3 140.4)">E</text>
<text x="86.4" y="138">5.1k</text>
<text x="86.4" y="140.6">R25</text>
<text x="88.2" y="143.3">B</text>
<text x="98.6" y="138">5.1k</text>
<text x="99" y="140.6">R26</text>
<text x="99.6" y="143.3">B</text>
<text x="106.4" y="140.4" transform="rotate(-90 106.4 140.4)">E</text>
<text x="77.1" y="144.9" transform="rotate(-90 77.1 144.9)">Q5</text>
<text x="79.6" y="145.6" transform="rotate(-90 79.6 145.6)">NPN</text>
<text x="82.3" y="148.1" transform="rotate(-90 82.3 148.1)">C</text>
<text x="106.4" y="148.1" transform="rotate(-90 106.4 148.1)">C</text>
<text x="111.4" y="145.6" transform="rotate(-90 111.4 145.6)">NPN</text>
<text x="113.9" y="144.9" transform="rotate(-90 113.9 144.9)">Q6</text>
<text x="182.5" y="148.7" transform="rotate(-90 182.5 148.7)">C10</text>
<text x="185" y="147.2" transform="rotate(-90 185 147.2)">1uF</text>
<text x="190.1" y="148.6" transform="rotate(-90 190.1 148.6)">D11</text>
<text x="192.6" y="146" transform="rotate(-90 192.6 146)">D_Zener</text>
<text x="197.7" y="144.8" transform="rotate(-90 197.7 144.8)">1k</text>
<text x="200.3" y="148.5" transform="rotate(-90 200.3 148.5)">1k R36</text>
<text x="202.8" y="148.7" transform="rotate(-90 202.8 148.7)">R35</text>
<text x="206.1" y="146.9">Conn_01x04_Pin</text>
<text x="212.8" y="149.5">J3</text>
<text x="107.5" y="155.8">+3.3V</text>
<text x="167.2" y="154.5">+3.3V</text>
<text x="141.4" y="159.6">+3.3V</text>
<text x="191.4" y="157.5" transform="rotate(-90 191.4 157.5)">D_Zener</text>
<text x="196.4" y="156.2" transform="rotate(-90 196.4 156.2)">1k</text>
<text x="199" y="157.5" transform="rotate(-90 199 157.5)">R39</text>
<text x="111.4" y="167.8" transform="rotate(-90 111.4 167.8)">Vcc</text>
<text x="113.9" y="168" transform="rotate(-90 113.9 168)">RST</text>
<text x="119" y="167.1" transform="rotate(-90 119 167.1)">RQ</text>
<text x="153.3" y="168" transform="rotate(-90 153.3 168)">LED</text>
<text x="158.3" y="167.6" transform="rotate(-90 158.3 167.6)">SDI</text>
<text x="160.9" y="167.1" transform="rotate(-90 160.9 167.1)">DC</text>
<text x="163.4" y="168" transform="rotate(-90 163.4 168)">RST</text>
<text x="166" y="167" transform="rotate(-90 166 167)">CS</text>
<text x="116.4" y="168.4" transform="rotate(-90 116.4 168.4)">GND</text>
<text x="121.5" y="169.1" transform="rotate(-90 121.5 169.1)">MISO</text>
<text x="124.1" y="169.1" transform="rotate(-90 124.1 169.1)">MOSI</text>
<text x="126.6" y="168.3" transform="rotate(-90 126.6 168.3)">SCK</text>
<text x="129.1" y="168.1" transform="rotate(-90 129.1 168.1)">SDA</text>
<text x="138" y="169.7" transform="rotate(-90 138 169.7)">T_IRQ</text>
<text x="140.6" y="169.1" transform="rotate(-90 140.6 169.1)">T_DO</text>
<text x="143.1" y="169.7" transform="rotate(-90 143.1 169.7)">T_DIN</text>
<text x="145.6" y="169" transform="rotate(-90 145.6 169)">T_CS</text>
<text x="148.2" y="170" transform="rotate(-90 148.2 170)">T_CLK</text>
<text x="150.7" y="168.4" transform="rotate(-90 150.7 168.4)">SDO</text>
<text x="155.8" y="168.3" transform="rotate(-90 155.8 168.3)">SCK</text>
<text x="168.5" y="168.4" transform="rotate(-90 168.5 168.4)">GND</text>
<text x="171" y="168.2" transform="rotate(-90 171 168.2)">VCC</text>
<text x="118.1" y="183.7">RC1</text>
<text x="154.5" y="184.1" transform="rotate(-90 154.5 184.1)">LCD1</text>
</g>
<g font-size="1.8" fill="#a90000">
<text x="50.5" y="33.1" transform="rotate(-90 50.5 33.1)">2</text>
<text x="53.1" y="33.1" transform="rotate(-90 53.1 33.1)">3</text>
<text x="55.6" y="33.1" transform="rotate(-90 55.6 33.1)">4</text>
<text x="58.2" y="33.1" transform="rotate(-90 58.2 33.1)">5</text>
<text x="60.7" y="33.1" transform="rotate(-90 60.7 33.1)">6</text>
<text x="63.2" y="33.1" transform="rotate(-90 63.2 33.1)">7</text>
<text x="65.8" y="33.1" transform="rotate(-90 65.8 33.1)">8</text>
<text x="118.7" y="62">1</text>
<text x="118.7" y="64.5">2</text>
<text x="135.8" y="62">23</text>
<text x="135.8" y="64.5">24</text>
<text x="118.7" y="67.1">3</text>
<text x="118.7" y="69.6">4</text>
<text x="135.8" y="67.1">25</text>
<text x="135.8" y="69.6">26</text>
<text x="118.7" y="72.1">5</text>
<text x="118.7" y="74.7">6</text>
<text x="118.7" y="77.2">7</text>
<text x="135.8" y="72.1">27</text>
<text x="135.8" y="74.7">28</text>
<text x="135.8" y="77.2">29</text>
<text x="202.5" y="75.9">1</text>
<text x="224.7" y="75.9">14</text>
<text x="118.7" y="79.8">8</text>
<text x="118.7" y="82.3">9</text>
<text x="135.8" y="79.8">30</text>
<text x="135.8" y="82.3">31</text>
<text x="202.5" y="79.8">2</text>
<text x="202.5" y="83.6">3</text>
<text x="224.7" y="83.6">12</text>
<text x="224.7" y="79.8">13</text>
<text x="52.6" y="88.6">3 SWA1</text>
<text x="60.3" y="88.6">2</text>
<text x="118.1" y="84.8">10</text>
<text x="118.1" y="87.4">11</text>
<text x="118.1" y="89.9">12</text>
<text x="135.8" y="84.8">32</text>
<text x="135.8" y="87.4">33</text>
<text x="135.8" y="89.9">34</text>
<text x="202.5" y="87.4">4</text>
<text x="224.7" y="87.4">11</text>
<text x="52.6" y="91.2">4</text>
<text x="60.3" y="91.2">1</text>
<text x="118.1" y="92.5">13</text>
<text x="118.1" y="95">14</text>
<text x="135.8" y="92.5">35</text>
<text x="135.8" y="95">36</text>
<text x="202.5" y="91.2">5</text>
<text x="202.5" y="95">6</text>
<text x="224.7" y="91.2">10</text>
<text x="225.4" y="95">9</text>
<text x="252.5" y="92.8" transform="rotate(-90 252.5 92.8)">1</text>
<text x="255" y="92.8" transform="rotate(-90 255 92.8)">2</text>
<text x="257.6" y="92.8" transform="rotate(-90 257.6 92.8)">3</text>
<text x="260.1" y="92.8" transform="rotate(-90 260.1 92.8)">4</text>
<text x="262.6" y="92.8" transform="rotate(-90 262.6 92.8)">5</text>
<text x="265.2" y="92.8" transform="rotate(-90 265.2 92.8)">6</text>
<text x="267.7" y="92.8" transform="rotate(-90 267.7 92.8)">7</text>
<text x="270.3" y="92.8" transform="rotate(-90 270.3 92.8)">8</text>
<text x="41.5" y="98.7">SW_MEC_5E4</text>
<text x="52.6" y="101.3">3</text>
<text x="60.3" y="98.8">1</text>
<text x="60.3" y="101.3">2</text>
<text x="118.1" y="97.5">15</text>
<text x="118.1" y="100.1">16</text>
<text x="135.8" y="97.5">37</text>
<text x="135.8" y="100.1">38</text>
<text x="202.5" y="98.8">7</text>
<text x="225.4" y="98.8">8</text>
<text x="118.1" y="102.6">17</text>
<text x="118.1" y="105.2">18</text>
<text x="118.1" y="107.7">19</text>
<text x="135.8" y="102.6">39</text>
<text x="135.8" y="105.2">40</text>
<text x="135.8" y="107.7">41</text>
<text x="52.6" y="110.2">3</text>
<text x="52.6" y="112.8">4</text>
<text x="60.3" y="112.8">1</text>
<text x="60.3" y="110.2">2</text>
<text x="118.1" y="110.2">20</text>
<text x="118.1" y="112.8">21</text>
<text x="135.8" y="110.2">42</text>
<text x="135.8" y="112.8">43</text>
<text x="118.1" y="115.3">22</text>
<text x="135.8" y="115.3">44</text>
<text x="52.6" y="122.9">3</text>
<text x="52.6" y="120.4">4</text>
<text x="60.3" y="120.4">1</text>
<text x="60.3" y="122.9">2</text>
<text x="210.7" y="135.6">4</text>
<text x="210.7" y="143.3">1</text>
<text x="210.7" y="140.7">2</text>
<text x="210.7" y="138.2">3</text>
<text x="110.2" y="163.3" transform="rotate(-90 110.2 163.3)">8</text>
<text x="112.8" y="163.3" transform="rotate(-90 112.8 163.3)">7</text>
<text x="115.3" y="163.3" transform="rotate(-90 115.3 163.3)">6</text>
<text x="117.9" y="163.3" transform="rotate(-90 117.9 163.3)">5</text>
<text x="120.4" y="163.3" transform="rotate(-90 120.4 163.3)">4</text>
<text x="122.9" y="163.3" transform="rotate(-90 122.9 163.3)">3</text>
<text x="125.5" y="163.3" transform="rotate(-90 125.5 163.3)">2</text>
<text x="128" y="163.3" transform="rotate(-90 128 163.3)">1</text>
<text x="136.9" y="163.9" transform="rotate(-90 136.9 163.9)">14</text>
<text x="139.4" y="163.9" transform="rotate(-90 139.4 163.9)">13</text>
<text x="142" y="163.9" transform="rotate(-90 142 163.9)">12</text>
<text x="144.5" y="163.9" transform="rotate(-90 144.5 163.9)">11</text>
<text x="147.1" y="163.9" transform="rotate(-90 147.1 163.9)">10</text>
<text x="149.6" y="163.3" transform="rotate(-90 149.6 163.3)">9</text>
<text x="152.1" y="163.3" transform="rotate(-90 152.1 163.3)">8</text>
<text x="154.7" y="163.3" transform="rotate(-90 154.7 163.3)">7</text>
<text x="157.2" y="163.3" transform="rotate(-90 157.2 163.3)">6</text>
<text x="159.8" y="163.3" transform="rotate(-90 159.8 163.3)">5</text>
<text x="162.3" y="163.3" transform="rotate(-90 162.3 163.3)">4</text>
<text x="164.8" y="163.3" transform="rotate(-90 164.8 163.3)">3</text>
<text x="167.4" y="163.3" transform="rotate(-90 167.4 163.3)">2</text>
<text x="169.9" y="163.3" transform="rotate(-90 169.9 163.3)">1</text>
</g>
<g font-size="1.8" fill="#0000c2">
<text x="184.1" y="45.5">OUTB</text>
<text x="195.6" y="45.5">OUTA</text>
<text x="232.4" y="45.5">OUTD</text>
<text x="242.6" y="45.5">OUTC</text>
</g>
<g font-size="1.1" fill="#0000c2">
<text x="48.2" y="27.7" transform="rotate(-90 48.2 27.7)">1</text>
<text x="48.2" y="26" transform="rotate(-90 48.2 26)">(+A)</text>
<text x="50.8" y="27.7" transform="rotate(-90 50.8 27.7)">2</text>
<text x="50.8" y="26" transform="rotate(-90 50.8 26)">(-A)</text>
<text x="53.3" y="27.7" transform="rotate(-90 53.3 27.7)">3</text>
<text x="53.3" y="26" transform="rotate(-90 53.3 26)">(+B)</text>
<text x="55.9" y="27.7" transform="rotate(-90 55.9 27.7)">4</text>
<text x="55.9" y="26" transform="rotate(-90 55.9 26)">(-B)</text>
<text x="58.4" y="27.7" transform="rotate(-90 58.4 27.7)">5</text>
<text x="58.4" y="26" transform="rotate(-90 58.4 26)">(+C)</text>
<text x="61" y="27.7" transform="rotate(-90 61 27.7)">6</text>
<text x="61" y="26" transform="rotate(-90 61 26)">(-C)</text>
<text x="63.5" y="27.7" transform="rotate(-90 63.5 27.7)">7</text>
<text x="63.5" y="26" transform="rotate(-90 63.5 26)">(+D)</text>
<text x="66" y="27.7" transform="rotate(-90 66 27.7)">8</text>
<text x="66" y="26" transform="rotate(-90 66 26)">(-D)</text>
</g>
<g font-size="1" fill="#0000c2">
<text x="253.5" y="98.9" transform="rotate(-90 253.5 98.9)">1</text>
<text x="253.5" y="97.3" transform="rotate(-90 253.5 97.3)">(A)</text>
<text x="255.9" y="98.9" transform="rotate(-90 255.9 98.9)">2</text>
<text x="255.9" y="97.3" transform="rotate(-90 255.9 97.3)">(B)</text>
<text x="258.4" y="98.9" transform="rotate(-90 258.4 98.9)">3</text>
<text x="258.4" y="97.3" transform="rotate(-90 258.4 97.3)">(C)</text>
<text x="260.8" y="98.9" transform="rotate(-90 260.8 98.9)">4</text>
<text x="260.8" y="97.3" transform="rotate(-90 260.8 97.3)">(D)</text>
<text x="215.4" y="136.4">1</text>
<text x="217" y="136.4">(CT_A)</text>
<text x="215.4" y="138.8">2</text>
<text x="215.4" y="141.2">3</text>
<text x="215.4" y="143.6">4</text>
<text x="217" y="138.8">(CT_B)</text>
<text x="217" y="141.2">(CT_C)</text>
<text x="217" y="143.6">(CT_D)</text>
</g>
</svg>
